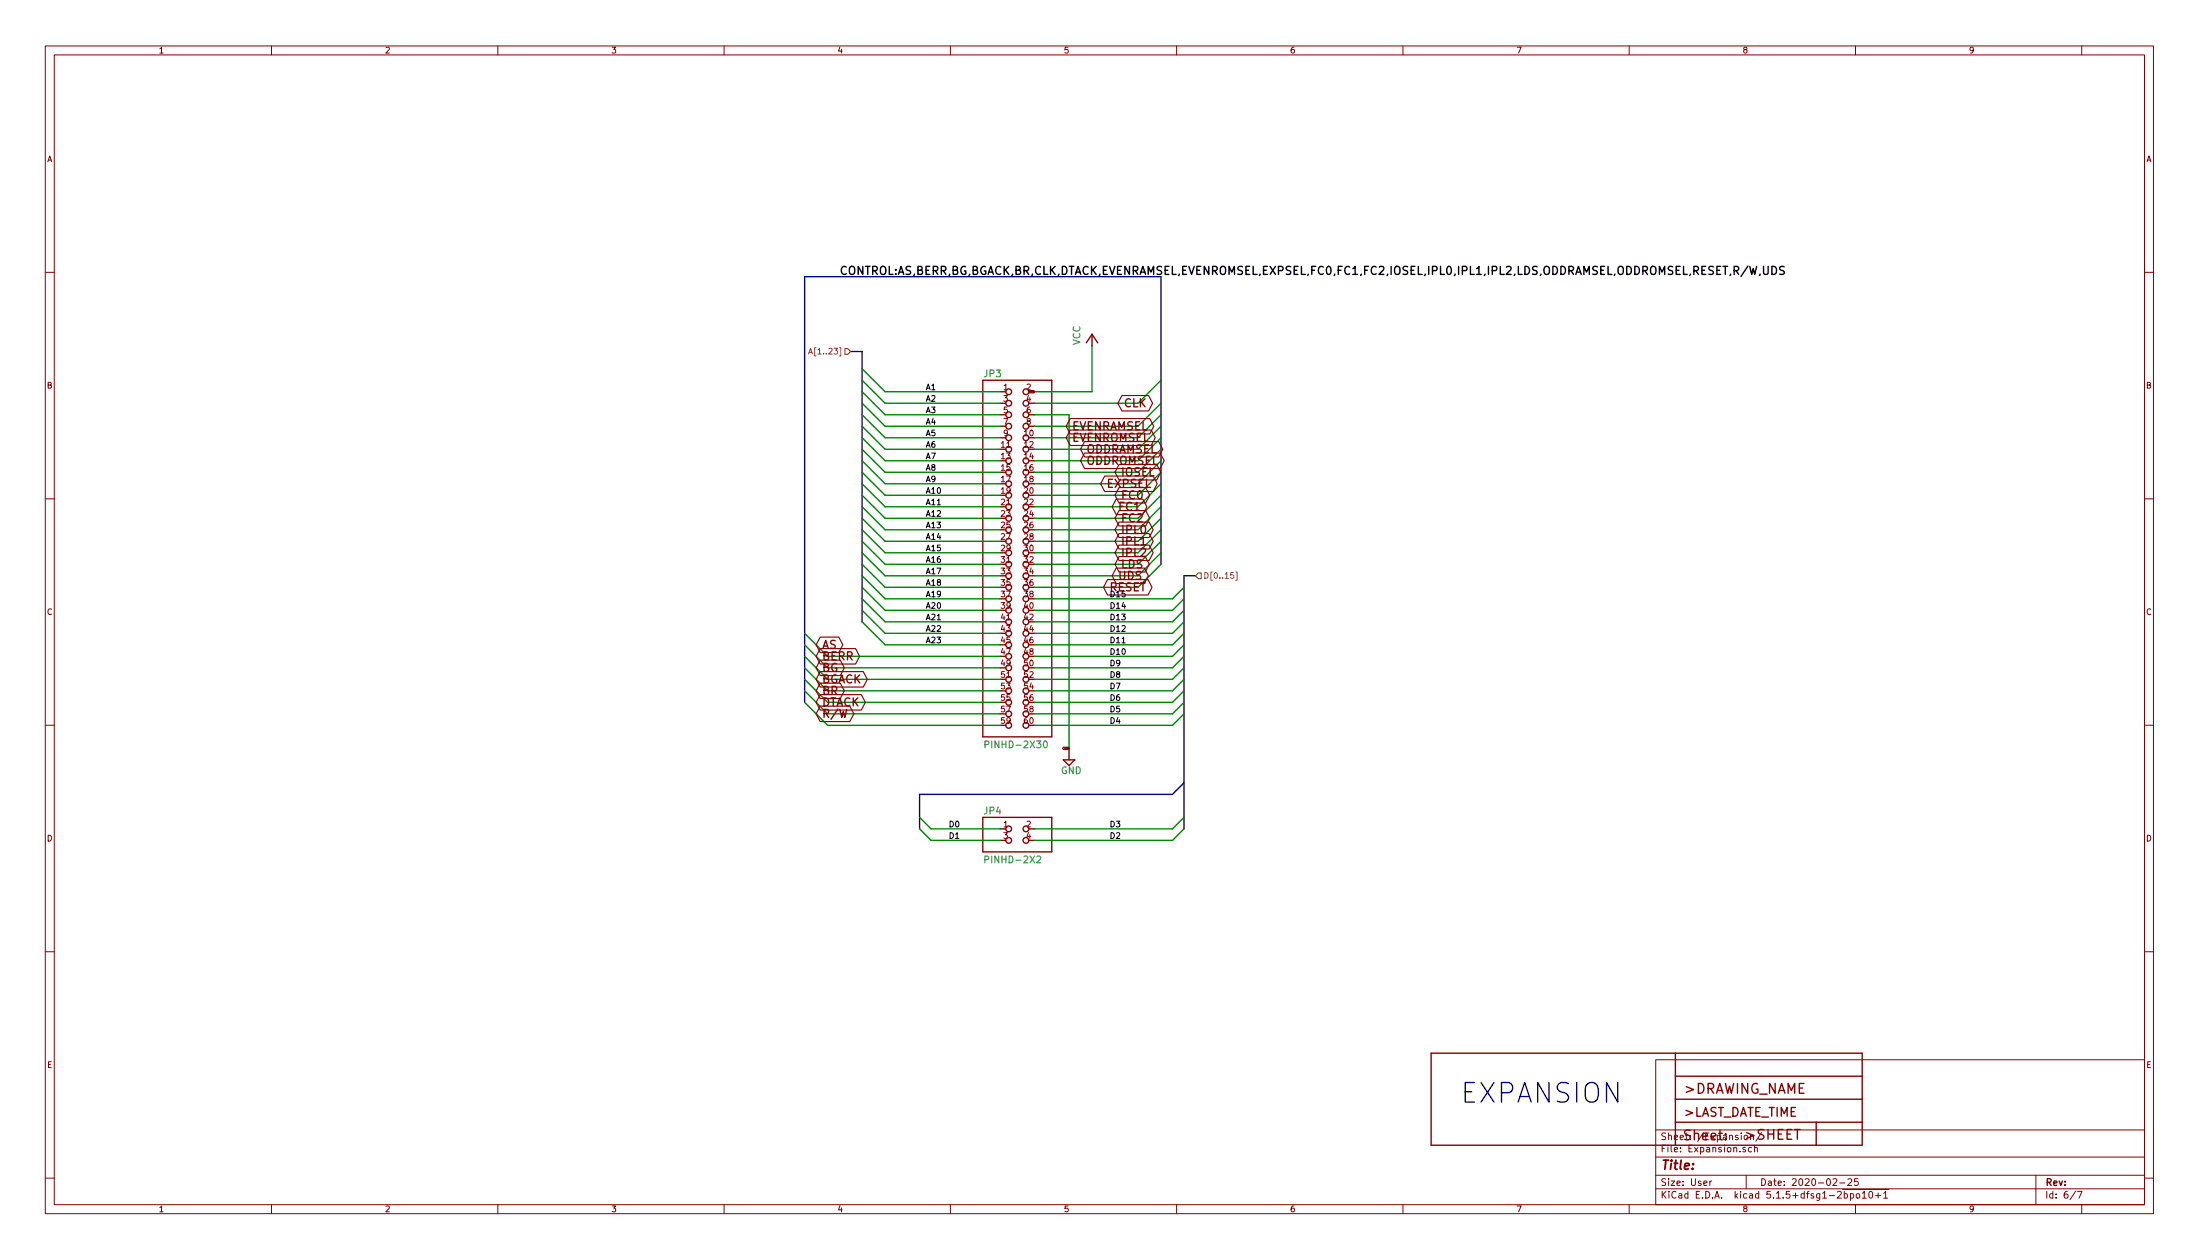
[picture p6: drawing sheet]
<svg xmlns="http://www.w3.org/2000/svg" width="486mm" height="278mm" viewBox="0 0 486 278" stroke-linecap="round" stroke-linejoin="round" font-family="sans-serif">
<g fill="none" stroke="#840000" stroke-width=".22">
<path d="M10 10.1h465.8v257.9h-465.8zM12 12.1h461.9v253.9h-461.9zM60 10.1v2M110 10.1v2M160 10.1v2M210 10.1v2M260 10.1v2M310 10.1v2M360 10.1v2M410 10.1v2M460 10.1v2M10 60.1h2"/>
<path d="M473.9 60.1h1.9M10 110.1h2M473.9 110.1h1.9M10 160.1h2M473.9 160.1h1.9M10 210.1h2M473.9 210.1h1.9M365.9 234h108v32h-108zM365.9 259.5h108M365.9 255.5h108M365.9 249.5h108M368 250.2h-.5l-.3 .2 .1 .4 .7 .3v.4l-.2 .1h-.6"/>
<path d="M368.7 250.8l.6-.1v.9M368.7 250.2v1.4M370 251.2l.7-.2-.1-.3h-.4l-.2 .2 .1 .7h.5M371.3 251.2l.7-.2-.1-.3h-.4l-.2 .2v.7h.6M382.2 250.8l.6-.1v.9M382.2 250.7v.9M384 250.7h-.3l-.2 .2v.2l.5 .1v.4h-.5M384.8 250.2v.1M384.8 250.7v.9M385.7 253.4h-.4l-.2 .2 .1 .2 .5 .1v.4h-.6M385.9 259.5v3M387 253.4h-.4l-.3 .2 .2 .7h.5"/>
<path d="M387.7 253.5l.6-.1v.9M387.7 252.8v1.5M449.9 259.5v6.5M10 260.1h2M60 266v2M110 266v2M160 266v2M210 266v2M260 266v2M310 266v2M360 266v2M365.9 262.5h108"/>
<path d="M377.8 260.8v1M378.3 260.8l-.5 .2M405 260.4l.6-.1 .3 .4-.9 1.1h.9M406.5 261.2h1.2M407.2 262.6h10.2M407.5 263.6h.4l.3 .2-.1 .7h-.6M407.5 263.1v1.5M408.3 260.4l.6-.1 .3 .4-.9 1.1h.9M408.9 263.6h.4l.3 .2-.1 .6-.6 .1M408.9 263.6v1.5M410 266v2M410.2 263.7l.2-.1 .5 .1v.7l-.2 .2-.5-.2z"/>
<path d="M410.5 260.3h-.7v.7l.7-.1 .1 .2-.1 .5-.2 .2-.5-.2M411.5 263.5l.4-.4v1.5M411.5 264.6h.9M413.1 263.2l.2-.1a.81 .81 0 0 1 .5 .7 .81 .81 0 0 1-.5 .8l-.2-.2-.1-.4zM414.5 264h1.1M415 263.4v1.2M416.2 263.5l.5-.4v1.5M416.2 264.6h.9M458.7 263l-1.3 1.9M459 263.1h1l-.6 1.5M460 266v2M473.9 260.1h1.9"/>
</g>
<g fill="none" stroke="#840000" stroke-width=".3">
<path d="M241.3 73.8l-1.3 1.9M241.3 73.8l1.3 1.9M241.3 73.8v2.5M217.2 84h15.2v78.7h-15.2zM221 86.5h1.2M221 89h1.2M221 91.6h1.2M221 94.1h1.2M221 96.7h1.2M227.3 86.5h1.3M227.3 89h1.3M227.3 91.6h1.3"/>
<path d="M227.3 94.1h1.3M234.9 167.8h2.6l-1.3 1.2zM236.2 165.2v2.6M217.2 180.5h15.2v7.6h-15.2zM221 183h1.2M221 185.6h1.2M227.3 183h1.3M227.3 185.6h1.3M316.2 232.5h95.3v20.4h-95.3zM370.2 232.5v20.4M370.2 237.6h41.3M370.2 242.7h41.3"/>
<path d="M370.2 247.8h41.3M401.3 247.8v5.1"/>
<circle cx="222.9" cy="91.6" r=".63"/>
<circle cx="222.9" cy="86.5" r=".63"/>
<circle cx="222.9" cy="89" r=".63"/>
<circle cx="222.9" cy="99.2" r=".63"/>
<circle cx="222.9" cy="96.7" r=".63"/>
<circle cx="222.9" cy="94.1" r=".63"/>
<circle cx="226.7" cy="96.7" r=".63"/>
<circle cx="226.7" cy="99.2" r=".63"/>
<circle cx="226.7" cy="91.6" r=".63"/>
<circle cx="226.7" cy="89" r=".63"/>
<circle cx="226.7" cy="94.1" r=".63"/>
<circle cx="226.7" cy="86.5" r=".63"/>
<circle cx="222.9" cy="106.8" r=".63"/>
<circle cx="222.9" cy="111.9" r=".63"/>
<circle cx="222.9" cy="109.4" r=".63"/>
<circle cx="222.9" cy="117" r=".63"/>
<circle cx="222.9" cy="104.3" r=".63"/>
<circle cx="222.9" cy="101.7" r=".63"/>
<circle cx="222.9" cy="119.5" r=".63"/>
<circle cx="222.9" cy="114.4" r=".63"/>
<circle cx="226.7" cy="104.3" r=".63"/>
<circle cx="226.7" cy="114.4" r=".63"/>
<circle cx="226.7" cy="106.8" r=".63"/>
<circle cx="226.7" cy="117" r=".63"/>
<circle cx="226.7" cy="101.7" r=".63"/>
<circle cx="226.7" cy="111.9" r=".63"/>
<circle cx="226.7" cy="109.4" r=".63"/>
<circle cx="226.7" cy="119.5" r=".63"/>
<circle cx="222.9" cy="127.1" r=".63"/>
<circle cx="222.9" cy="137.3" r=".63"/>
<circle cx="222.9" cy="132.2" r=".63"/>
<circle cx="222.9" cy="124.6" r=".63"/>
<circle cx="222.9" cy="134.8" r=".63"/>
<circle cx="222.9" cy="129.7" r=".63"/>
<circle cx="222.9" cy="139.8" r=".63"/>
<circle cx="222.9" cy="122.1" r=".63"/>
<circle cx="226.7" cy="122.1" r=".63"/>
<circle cx="226.7" cy="124.6" r=".63"/>
<circle cx="226.7" cy="127.1" r=".63"/>
<circle cx="226.7" cy="134.8" r=".63"/>
<circle cx="226.7" cy="132.2" r=".63"/>
<circle cx="226.7" cy="137.3" r=".63"/>
<circle cx="226.7" cy="139.8" r=".63"/>
<circle cx="226.7" cy="129.7" r=".63"/>
<circle cx="222.9" cy="142.4" r=".63"/>
<circle cx="222.9" cy="144.9" r=".63"/>
<circle cx="222.9" cy="155.1" r=".63"/>
<circle cx="222.9" cy="150" r=".63"/>
<circle cx="222.9" cy="152.5" r=".63"/>
<circle cx="222.9" cy="157.6" r=".63"/>
<circle cx="222.9" cy="147.5" r=".63"/>
<circle cx="226.7" cy="144.9" r=".63"/>
<circle cx="226.7" cy="155.1" r=".63"/>
<circle cx="226.7" cy="147.5" r=".63"/>
<circle cx="226.7" cy="142.4" r=".63"/>
<circle cx="226.7" cy="150" r=".63"/>
<circle cx="226.7" cy="157.6" r=".63"/>
<circle cx="226.7" cy="152.5" r=".63"/>
<circle cx="222.9" cy="160.2" r=".63"/>
<circle cx="226.7" cy="160.2" r=".63"/>
<circle cx="222.9" cy="183" r=".63"/>
<circle cx="222.9" cy="185.6" r=".63"/>
<circle cx="226.7" cy="183" r=".63"/>
<circle cx="226.7" cy="185.6" r=".63"/>
</g>
<path d="M217.7 164.4l.7-.1 .1-.2-.1-.3-.7-.2v1.5M230.8 163.7l.1-.1a.8 .8 0 0 1 .5 .8 .8 .8 0 0 1-.5 .7 .97 .97 0 0 1-.1-1.4zM217.6 189.8l.7-.1 .2-.2-.1-.3-.8-.2v1.5M229.1 189.2l.6-.2 .3 .4-1 1.1h1" fill="none" stroke="#008484" stroke-width=".25"/>
<path d="M188 77.6h2.5v59.7M256.5 124.6v-63.5h-78.7v94M264.2 127.1h-2.6v55.9M261.6 172.9l-2.5 2.5h-55.9v7.6" fill="none" stroke="#000084" stroke-width=".3"/>
<g fill="none" stroke="#008400" stroke-width=".3">
<path d="M241.3 76.3v10.2h-12.7M190.5 96.7l5.1 5h25.4M190.5 99.2l5.1 5.1h25.4M190.5 81.4l5.1 5.1h25.4M190.5 94.1l5.1 5.1h25.4M190.5 91.6l5.1 5.1h25.4M190.5 89l5.1 5.1h25.4M190.5 84l5.1 5h25.4M190.5 86.5l5.1 5.1h25.4M228.6 91.6h7.6v73.6M256.5 96.7l-5 5h-22.9M256.5 99.2l-5 5.1h-22.9"/>
<path d="M256.5 94.1l-5 5.1h-22.9M256.5 91.6l-5 5.1h-22.9M256.5 89l-5 5.1h-22.9M256.5 84l-5 5h-22.9M190.5 101.7l5.1 5.1h25.4M190.5 104.3l5.1 5.1h25.4M190.5 106.8l5.1 5.1h25.4M190.5 109.4l5.1 5h25.4M190.5 111.9l5.1 5.1h25.4M190.5 119.5l5.1 5.1h25.4M190.5 117l5.1 5.1h25.4M190.5 114.4l5.1 5.1h25.4"/>
<path d="M256.5 101.7l-5 5.1h-22.9M256.5 104.3l-5 5.1h-22.9M256.5 106.8l-5 5.1h-22.9M256.5 109.4l-5 5h-22.9M256.5 111.9l-5 5.1h-22.9M256.5 119.5l-5 5.1h-22.9M256.5 117l-5 5.1h-22.9M256.5 114.4l-5 5.1h-22.9M177.8 139.8l5.1 5.1h38.1M190.5 127.1l5.1 5.1h25.4M190.5 129.7l5.1 5.1h25.4M190.5 132.2l5.1 5.1h25.4"/>
<path d="M190.5 134.8l5.1 5h25.4M190.5 137.3l5.1 5.1h25.4M190.5 124.6l5.1 5.1h25.4M190.5 122.1l5.1 5h25.4M256.5 124.6l-5 5.1h-22.9M256.5 122.1l-5 5h-22.9M261.6 129.7l-2.5 2.5h-30.5M261.6 132.2l-2.5 2.6h-30.5M261.6 134.8l-2.5 2.5h-30.5M261.6 137.3l-2.5 2.5h-30.5M261.6 139.8l-2.5 2.6h-30.5M177.8 150l5.1 5.1h38.1"/>
<path d="M177.8 142.4l5.1 5.1h38.1M177.8 144.9l5.1 5.1h38.1M177.8 147.5l5.1 5h38.1M177.8 152.5l5.1 5.1h38.1M177.8 155.1l5.1 5.1h38.1M261.6 152.5l-2.5 2.6h-30.5M261.6 142.4l-2.5 2.5h-30.5M261.6 144.9l-2.5 2.6h-30.5M261.6 147.5l-2.5 2.5h-30.5M261.6 150l-2.5 2.5h-30.5M261.6 155.1l-2.5 2.5h-30.5M261.6 157.6l-2.5 2.6h-30.5"/>
<path d="M203.2 183l2.5 2.6h15.3M203.2 180.5l2.5 2.5h15.3M261.6 183l-2.5 2.6h-30.5M261.6 180.5l-2.5 2.5h-30.5"/>
</g>
<path d="M178.7 78.2l.4-1.3 .4 1.3M178.8 77.8h.6M272.6 126.4h-.6l-.1 .6 .5-.1 .2 .3v.3l-.2 .2-.5-.1M273 126.3h.4v1.8h-.4" fill="none" stroke="#848400" stroke-width=".22"/>
<path d="M186.7 77h.6l.7 .6-.7 .6h-.6zM264.8 126.5h.6v1.3h-.6l-.6-.7z" fill="none" stroke="#848400" stroke-width=".25"/>
<g fill="none" stroke="#840000" stroke-width=".25">
<path d="M227.4 86.2h1.1l.1 .3-.1 .3h-1.1l-.2-.3zM236.5 95h17.9l.9 1.7-.9 1.7h-17.9l-.9-1.7zM236.5 92.4h17.6l.8 1.7-.8 1.7h-17.6l-.9-1.7zM239.6 97.5h16.4l.9 1.7-.9 1.7h-16.4l-.8-1.7zM247.9 87.3h5.9l.9 1.7-.9 1.7h-5.9l-.9-1.7zM239.6 100h16.8l.9 1.7-.9 1.7h-16.8l-.8-1.7zM244.1 105.1h10.7l.9 1.7-.9 1.7h-10.7l-.9-1.7zM246.6 110.2h5.9l.9 1.7-.9 1.7h-5.9l-.9-1.7zM247.3 102.6h8.3l.9 1.7-.9 1.7h-8.3l-.9-1.7zM247.3 107.7h5.9l.9 1.7-.9 1.7h-5.9l-.9-1.7zM247.3 112.7h5.9l.9 1.7-.9 1.7h-5.9l-.9-1.7zM247.3 115.3h6.6l.9 1.7-.9 1.7h-6.6l-.9-1.7z"/>
<path d="M247.3 117.8h6.6l.9 1.7-.9 1.7h-6.6l-.9-1.7zM244.7 128h9l.9 1.7-.9 1.7h-9l-.9-1.7zM246.6 125.4h6.3l.8 1.7-.8 1.7h-6.3l-.9-1.7zM247.3 120.4h6.6l.9 1.7-.9 1.7h-6.6l-.9-1.7zM247.3 122.9h5.8l.8 1.7-.8 1.7h-5.8l-.9-1.7zM181.2 143.2h7.9l.8 1.7-.8 1.7h-7.9l-.9-1.7zM181.2 140.7h4.1l.9 1.7-.9 1.7h-4.1l-.9-1.7zM181.2 145.8h4.5l.9 1.7-.9 1.7h-4.5l-.9-1.7zM181.2 148.3h9.6l.8 1.7-.8 1.7h-9.6l-.9-1.7zM181.2 150.8h4.5l.9 1.7-.9 1.7h-4.5l-.9-1.7zM181.2 153.4h9.1l.9 1.7-.9 1.7h-9.1l-.9-1.7zM181.2 155.9h6.6l.9 1.7-.9 1.7h-6.6l-.9-1.7z"/>
<path d="M234.9 165h1.2l.1 .2-.1 .3h-1.2l-.1-.3z"/>
</g>
<path d="M389.7 58.8v1.5l.3 .3h.4l.3-.3v-1.5M391.5 58.8a.9 .9 0 0 1 1.1 .9 .9 .9 0 0 1-1.1 .9zM394.3 58.9l-.7-.1-.3 .2v.5l.8 .3 .2 .5-.4 .3-.7-.1M388.9 60.5l-.2 .3" fill="none" stroke="#000" stroke-width=".3"/>
<path d="M247.9 141.9h.7" fill="none" stroke="#000" stroke-width=".22"/>
<text font-size="6" fill="#0000c2" x="322.6" y="243.6">EXPANSION</text>
<g font-size="3" fill="#840000">
<text x="372.1" y="241.5">&gt;DRAWING_NAME</text>
<text x="372.2" y="251.8">Sheet:</text>
<text x="385.8" y="251.6">&gt;SHEET</text>
</g>
<text font-size="2.8" fill="#840000" x="366.9" y="258.3">Title:</text>
<text font-size="2.7" fill="#840000" x="372" y="246.6">&gt;LAST_DATE_TIME</text>
<text font-size="2.5" x="185.4" y="60.7">CONTROL:AS,BERR,BG,BGACK,BR,CLK,DTACK,EVENRAMSEL,EVENROMSEL,EXPSEL,FC0,FC1,FC2,IOSEL,IPL0,IPL1,IPL2,LDS,ODDRAMSEL,ODDROMSEL,RESET,R/W,UDS</text>
<g font-size="2.5" fill="#840000">
<text x="248.2" y="89.9">CLK</text>
<text x="236.8" y="95">EVENRAMSEL</text>
<text x="236.8" y="97.5">EVENROMSEL</text>
<text x="240" y="100.1">ODDRAMSEL</text>
<text x="240" y="102.6">ODDROMSEL</text>
<text x="244.4" y="107.7">EXPSEL</text>
<text x="247.6" y="105.2">IOSEL</text>
<text x="246.9" y="112.8">FC1</text>
<text x="247.6" y="110.2">FC0</text>
<text x="247.6" y="115.3">FC2</text>
<text x="247.6" y="117.9">IPL0</text>
<text x="247.6" y="122.9">IPL2</text>
<text x="247.6" y="120.4">IPL1</text>
<text x="247.6" y="125.5">LDS</text>
<text x="245" y="130.6">RESET</text>
<text x="246.9" y="128">UDS</text>
<text x="181.5" y="143.3">AS</text>
<text x="181.5" y="145.8">BERR</text>
<text x="181.5" y="148.3">BG</text>
<text x="181.5" y="150.9">BGACK</text>
<text x="181.5" y="153.4">BR</text>
<text x="181.5" y="156">DTACK</text>
<text x="181.5" y="158.5">R/W</text>
</g>
<g font-size="2.1" fill="#008484">
<text x="238.7" y="76.2" transform="rotate(-90 238.7 76.2)">VCC</text>
<text x="217.5" y="83.3">JP3</text>
<text x="218.5" y="165.2">PINHD-2X30</text>
<text x="234.4" y="170.9">GND</text>
<text x="217.5" y="179.8">JP4</text>
<text x="218.3" y="190.6">PINHD-2X2</text>
</g>
<g font-size="2.1" fill="#840000">
<text x="366.9" y="254.4">File: Expansion.sch</text>
<text x="366.9" y="261.8">Size: User</text>
<text x="388.8" y="261.8">Date: 2020-02-25</text>
<text x="451.8" y="261.8">Rev:</text>
<text x="366.9" y="264.6">KiCad E.D.A. kicad 5.1.5+dfsg1-2bpo10+1</text>
<text x="451.8" y="264.6">Id: 6/7</text>
</g>
<g font-size="1.8" fill="#840000">
<text x="35" y="11.8">1</text>
<text x="85" y="11.8">2</text>
<text x="135" y="11.8">3</text>
<text x="185" y="11.8">4</text>
<text x="235" y="11.8">5</text>
<text x="285" y="11.8">6</text>
<text x="335" y="11.8">7</text>
<text x="385" y="11.8">8</text>
<text x="435" y="11.8">9</text>
<text x="10.4" y="35.8">A</text>
<text x="474.2" y="35.8">A</text>
<text x="10.4" y="85.8">B</text>
<text x="221.8" y="86.1">1</text>
<text x="221.8" y="88.7">3</text>
<text x="226.8" y="86.1">2</text>
<text x="226.8" y="88.7">4</text>
<text x="474.2" y="85.8">B</text>
<text x="221.8" y="91.2">5</text>
<text x="221.8" y="93.8">7</text>
<text x="226.8" y="91.2">6</text>
<text x="226.8" y="93.8">8</text>
<text x="221.3" y="98.8">11</text>
<text x="221.3" y="101.4">13</text>
<text x="221.8" y="96.3">9</text>
<text x="226.4" y="96.3">10</text>
<text x="226.4" y="98.8">12</text>
<text x="226.4" y="101.4">14</text>
<text x="221.3" y="103.9">15</text>
<text x="221.3" y="106.5">17</text>
<text x="226.4" y="103.9">16</text>
<text x="226.4" y="106.5">18</text>
<text x="221.3" y="109">19</text>
<text x="221.3" y="111.5">21</text>
<text x="226.4" y="109">20</text>
<text x="226.4" y="111.5">22</text>
<text x="221.3" y="114.1">23</text>
<text x="221.3" y="116.6">25</text>
<text x="221.3" y="119.2">27</text>
<text x="226.4" y="114.1">24</text>
<text x="226.4" y="116.6">26</text>
<text x="226.4" y="119.2">28</text>
<text x="221.3" y="121.7">29</text>
<text x="221.3" y="124.2">31</text>
<text x="226.4" y="121.7">30</text>
<text x="226.4" y="124.2">32</text>
<text x="221.3" y="126.8">33</text>
<text x="221.3" y="129.3">35</text>
<text x="221.3" y="131.9">37</text>
<text x="226.4" y="126.8">34</text>
<text x="226.4" y="129.3">36</text>
<text x="226.4" y="131.9">38</text>
<text x="10.4" y="135.8">C</text>
<text x="221.3" y="134.4">39</text>
<text x="221.3" y="136.9">41</text>
<text x="226.4" y="134.4">40</text>
<text x="226.4" y="136.9">42</text>
<text x="474.2" y="135.8">C</text>
<text x="221.3" y="139.5">43</text>
<text x="221.3" y="142">45</text>
<text x="226.4" y="139.5">44</text>
<text x="226.4" y="142">46</text>
<text x="221.3" y="144.6">47</text>
<text x="221.3" y="147.1">49</text>
<text x="221.3" y="149.6">51</text>
<text x="226.4" y="144.6">48</text>
<text x="226.4" y="147.1">50</text>
<text x="226.4" y="149.6">52</text>
<text x="221.3" y="152.2">53</text>
<text x="221.3" y="154.7">55</text>
<text x="226.4" y="152.2">54</text>
<text x="226.4" y="154.7">56</text>
<text x="221.3" y="157.3">57</text>
<text x="221.3" y="159.8">59</text>
<text x="226.4" y="157.3">58</text>
<text x="226.4" y="159.8">60</text>
<text x="10.4" y="185.8">D</text>
<text x="221.8" y="182.7">1</text>
<text x="221.8" y="185.2">3</text>
<text x="226.8" y="182.7">2</text>
<text x="226.8" y="185.2">4</text>
<text x="474.2" y="185.8">D</text>
<text x="10.4" y="235.8">E</text>
<text x="474.3" y="235.8">E</text>
<text x="35" y="267.6">1</text>
<text x="85" y="267.6">2</text>
<text x="135" y="267.6">3</text>
<text x="185" y="267.6">4</text>
<text x="235" y="267.6">5</text>
<text x="285" y="267.6">6</text>
<text x="335" y="267.6">7</text>
<text x="385" y="267.6">8</text>
<text x="435" y="267.6">9</text>
</g>
<g font-size="1.8" fill="#848400">
<text x="179.9" y="78.2">A[1..23]</text>
<text x="265.8" y="127.8">D[0..15]</text>
</g>
<g font-size="1.8">
<text x="204.5" y="86.1">A1</text>
<text x="204.5" y="88.7">A2</text>
<text x="204.5" y="91.2">A3</text>
<text x="204.5" y="93.8">A4</text>
<text x="204.5" y="96.3">A5</text>
<text x="204.5" y="98.8">A6</text>
<text x="204.5" y="101.4">A7</text>
<text x="204.5" y="106.5">A9</text>
<text x="204.5" y="103.9">A8</text>
<text x="204.5" y="109">A10</text>
<text x="204.5" y="111.5">A11</text>
<text x="204.5" y="114.1">A12</text>
<text x="204.5" y="116.6">A13</text>
<text x="204.5" y="119.2">A14</text>
<text x="204.5" y="121.7">A15</text>
<text x="204.5" y="124.2">A16</text>
<text x="204.5" y="126.8">A17</text>
<text x="204.5" y="129.3">A18</text>
<text x="204.5" y="131.9">A19</text>
<text x="245.1" y="131.9">D15</text>
<text x="204.5" y="134.4">A20</text>
<text x="204.5" y="136.9">A21</text>
<text x="245.1" y="134.4">D14</text>
<text x="245.1" y="136.9">D13</text>
<text x="204.5" y="139.5">A22</text>
<text x="204.5" y="142">A23</text>
<text x="245.1" y="139.5">D12</text>
<text x="245.1" y="142">D11</text>
<text x="245.1" y="144.6">D10</text>
<text x="245.1" y="147.1">D9</text>
<text x="245.1" y="149.6">D8</text>
<text x="245.1" y="152.2">D7</text>
<text x="245.1" y="154.7">D6</text>
<text x="245.1" y="157.3">D5</text>
<text x="245.1" y="159.8">D4</text>
<text x="209.5" y="185.2">D1</text>
<text x="209.5" y="182.7">D0</text>
<text x="245.1" y="185.2">D2</text>
<text x="245.1" y="182.7">D3</text>
</g>
<g font-size=".4" fill="#840000">
<text x="227.7" y="86.6">VCC</text>
<text x="235.3" y="165.4">GND</text>
</g>
</svg>
